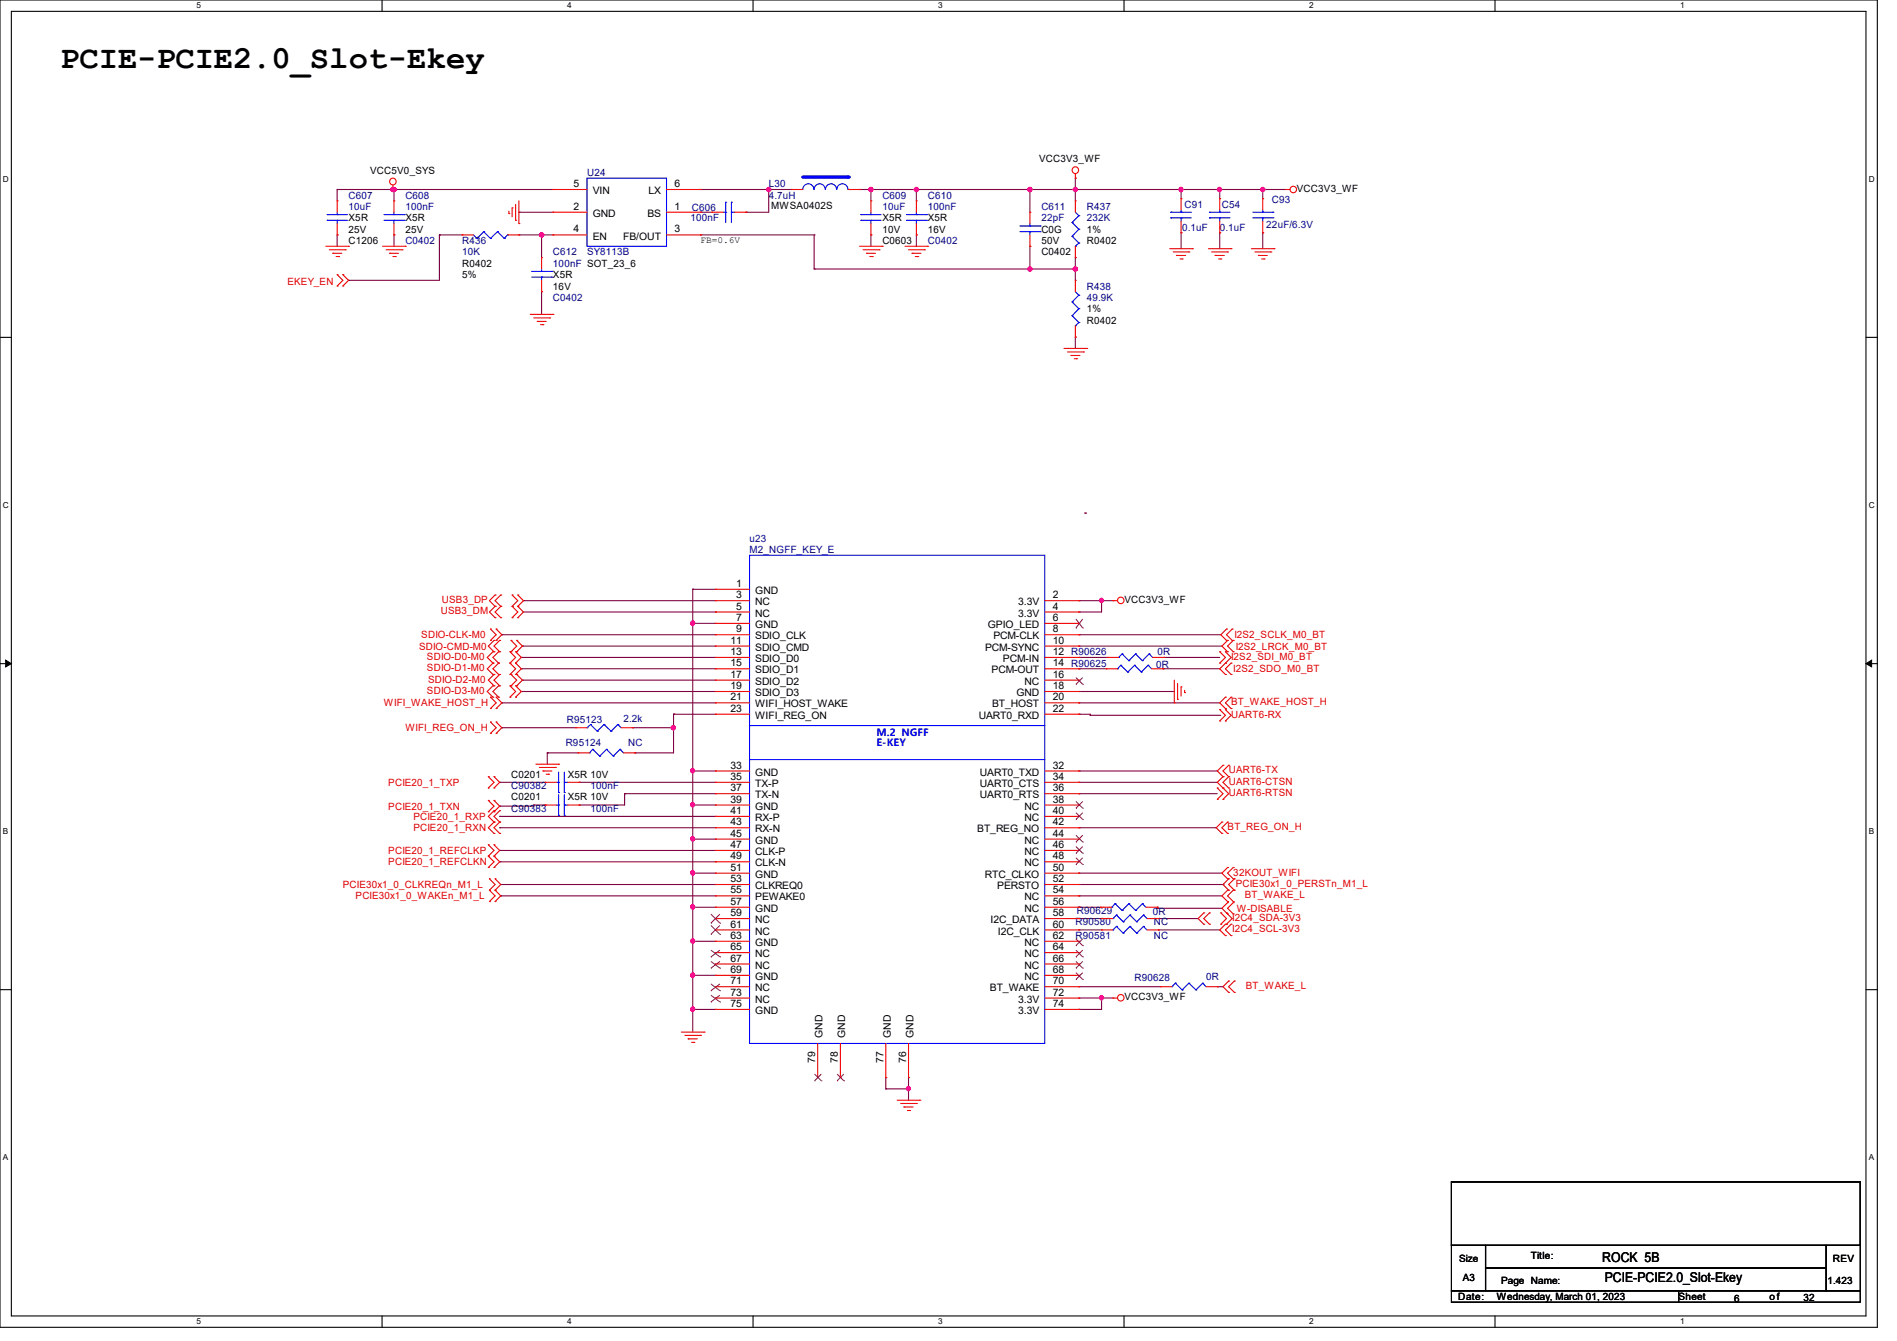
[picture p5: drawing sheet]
<svg xmlns="http://www.w3.org/2000/svg" width="297mm" height="210mm" viewBox="0 0 297 210" stroke-linecap="round" stroke-linejoin="round" font-family="sans-serif">
<path d="M0 0h293.9v207.9h-293.9zM1.8 1.8h290.3v204.3h-290.3z" fill="none" stroke="#000" stroke-width=".17"/>
<g fill="#fff">
<path d="M30.8 .2h.7v1.4h-.7z"/>
<path d="M30.8 206.2h.7v1.4h-.7z"/>
</g>
<path d="M59.8 0v1.8M59.8 206.1v1.8" fill="none" stroke="#000" stroke-width=".17"/>
<g fill="#fff">
<path d="M88.8 .2h.7v1.4h-.7z"/>
<path d="M88.8 206.2h.7v1.4h-.7z"/>
</g>
<path d="M117.9 0v1.8M117.9 206.1v1.8" fill="none" stroke="#000" stroke-width=".17"/>
<g fill="#fff">
<path d="M146.9 .2h.7v1.4h-.7z"/>
<path d="M146.9 206.2h.7v1.4h-.7z"/>
</g>
<path d="M176 0v1.8M176 206.1v1.8" fill="none" stroke="#000" stroke-width=".17"/>
<g fill="#fff">
<path d="M205 .2h.7v1.4h-.7z"/>
<path d="M205 206.2h.7v1.4h-.7z"/>
</g>
<path d="M234.1 0v1.8M234.1 206.1v1.8" fill="none" stroke="#000" stroke-width=".17"/>
<g fill="#fff">
<path d="M263.1 .2h.6v1.4h-.6z"/>
<path d="M263.1 206.2h.6v1.4h-.6z"/>
<path d="M.5 27.3h.9v1.4h-.9z"/>
<path d="M292.6 27.3h.9v1.4h-.9z"/>
<path d="M.5 78.4h.9v1.4h-.9z"/>
<path d="M292.6 78.4h.9v1.4h-.9z"/>
</g>
<path d="M0 52.8h1.8M292.1 52.8h1.8" fill="none" stroke="#000" stroke-width=".17"/>
<g fill="#fff">
<path d="M.5 129.5h.8v1.4h-.8z"/>
<path d="M292.6 129.5h.8v1.4h-.8z"/>
</g>
<path d="M0 103.9h1.8M292.1 103.9h1.8" fill="none" stroke="#000" stroke-width=".17"/>
<path d="M.9 103.4l.9 .5-.9 .5zM292.1 103.9l.9-.5v1z" fill="#000" stroke="#000" stroke-width=".16"/>
<g fill="#fff">
<path d="M.5 180.5h.8v1.4h-.8z"/>
<path d="M292.6 180.5h.8v1.4h-.8z"/>
</g>
<path d="M0 155h1.8M292.1 155h1.8M227.2 185.1h64.1v9.9h-64.1zM227.2 195h5.4v7.1h-5.4zM232.6 195h53.3v3.6h-53.3zM232.6 198.6h53.3v3.5h-53.3zM285.9 195h5.4v7.1h-5.4zM227.2 202.1h35.6v1.8h-35.6zM262.8 202.1h28.5v1.8h-28.5z" fill="none" stroke="#000" stroke-width=".17"/>
<path d="M169.8 80.3h.2M170 80.3h.1" fill="none" stroke="#800000" stroke-width=".17"/>
<g fill="none" stroke="#800040" stroke-width=".17">
<path d="M52.8 36.8h.1M52.8 29.7h.1M52.8 29.7h33.8M52.8 29.7v1.8M52.8 36.8v1.8M61.5 29.7h.1M61.7 36.8h.1M61.7 29.7h.1M61.7 29.7v1.8M61.7 36.8v1.8M68.8 36.8h.1M68.8 36.8h3.5"/>
<path d="M68.8 36.8v7.1h-14.2M81.2 33.2h.1M81.2 36.8h.1M81.2 36.8h5.4M81.2 33.2h5.4M84.8 36.8h.1M84.8 36.8v3.5M109.7 33.2h.1M109.7 29.7h.1M109.7 36.8h.1M109.7 29.7h14.2M109.7 36.8h17.8"/>
<path d="M109.7 33.2h1.8M116.8 33.2h.1M120.4 29.7h.1M120.4 29.7v3.5h-3.6M127.5 36.8h.1M127.5 36.8v5.3M134.6 29.7h.1M134.6 29.7h66.7M136.4 36.8h.1M136.4 29.7h.1M136.4 29.7v1.8M136.4 36.8v1.8"/>
<path d="M143.5 36.8h.1M143.5 29.7h.1M143.5 29.7v1.8M143.5 36.8v1.8M161.2 29.7h.1M161.2 38.6h.1M161.2 29.7v3.5M161.2 38.6v3.5M168.4 29.7h.1M168.4 27.9h.1M168.4 27.9v3.6M184.9 36.4h.1"/>
<path d="M184.9 29.7h.1M184.9 29.7v1.4M184.9 36.4v2.5M191 29.7h.1M191 36.4h.1M191 29.7v1.4M191 36.4v2.5M197.7 29.7h.1M197.7 36.4h.1M197.7 29.7v1.4M197.7 36.4v2.5M54.6 43.9h.1"/>
<path d="M84.8 45.7h.1M84.8 45.7v3.5M127.5 42.1h.1M127.5 42.1h40.9M161.2 42.1h.1M168.4 42.1h.1M168.4 52.8h.1M168.4 40.3h.1M168.4 40.3v3.6M168.4 52.8v1.8M78.6 99.4h.1M78.6 99.4h33.4"/>
<path d="M82 94.1h.1M82 94.1h30M82 95.8h30M108.5 92.3h.1M108.5 97.6h.1M108.5 92.3v69.3M108.5 92.3h3.5M108.5 97.6h3.5M112 95.8h.1M168.9 94.1h.1M168.9 95.8h.1M168.9 99.4h.1"/>
<path d="M168.9 94.1h5.3M168.9 99.4h22.2M172.5 94.1h.1M172.5 94.1v1.7h-3.6M78.6 110.1h.1M78.6 114h.1M78.6 110.1h33.4M78.6 114h11.5M81.6 108.3h.1M81.6 104.7h.1M81.6 103h.1M81.6 108.3h30.4"/>
<path d="M81.6 103h30.4M81.6 104.7h30.4M81.8 106.5h.1M81.8 101.2h.1M81.8 101.2h30.2M81.8 106.5h30.2M85.7 117.9h.1M85.7 117.9h4.8M85.7 117.9v1.8M99 114h.1M99 114h6.5M99.4 117.9h.1"/>
<path d="M105.5 111.8h.1M105.5 114h.1M105.5 111.8h6.5M105.5 111.8v6.1h-6.1M168.9 108.3h.1M168.9 111.8h.1M168.9 110.1h.1M168.9 101.2h.1M168.9 103h.1M168.9 104.7h.1M168.9 108.3h15M168.9 110.1h22.1"/>
<path d="M168.9 111.8h1.8v.2M168.9 101.2h22.4M168.9 103h4.5M168.9 104.7h4.3M170.7 112h.1M170.7 112h20.3M182.1 104.7h.1M182.1 104.7h8.9M182.2 103h.1M182.2 103h8.8M191 112h.1M78.2 135h.1"/>
<path d="M78.2 133.2h.1M78.2 129.6h.1M78.2 127.8h.1M78.2 126.2h.1M78.2 122.5h.1M78.2 129.6h33.8M78.2 122.5h7.1M78.2 135h33.8M78.2 133.2h33.8M78.2 127.8h33.8M78.4 138.5h.1M78.4 138.5h33.6"/>
<path d="M83.6 126.1h.1M83.6 126.1h1.7M83.6 126.1v.1h-5.4M85.3 126.1h.1M90.7 122.5h.1M90.7 126.1h.1M90.7 122.5h21.3M97.8 124.3h.1M97.8 124.3v1.8h-7.1M97.8 124.3h14.2M108.5 120.7h.1M108.5 126.1h.1"/>
<path d="M108.5 131.4h.1M108.5 136.7h.1M108.5 120.7h3.5M108.5 126.1h3.5M108.5 131.4h3.5M108.5 136.7h3.5M168.9 129.6h.1M168.9 136.7h.1M168.9 124.3h.1M168.9 122.5h.1M168.9 120.7h.1M168.9 129.6h21.5"/>
<path d="M168.9 120.7h21.7M168.9 136.7h22.4M168.9 124.3h21.7M168.9 122.5h21.7M168.9 138.5h22.6M191.5 138.5h.1M78.4 140.3h.1M78.4 140.3h33.6M108.5 142.1h.1M108.5 147.4h.1M108.5 152.7h.1M108.5 158.1h.1"/>
<path d="M108.5 142.1h3.5M108.5 147.4h3.5M108.5 152.7h3.5M108.5 158.1h3.5M168.9 143.8h.1M168.9 145.6h.1M168.9 156.3h.1M168.9 158.1h.1M168.9 140.3h.1M168.9 154.5h.1M168.9 142.1h.1M168.9 143.8h3.6"/>
<path d="M168.9 145.6h3.6M168.9 142.1h3.4M168.9 156.3h5.3M168.9 140.3h22.4M168.9 154.5h12.8M172.5 156.3h.1M172.5 156.3v1.8h-3.6M181.2 142.2h.1M181.2 142.1h.1M181.2 142.2h10.1M181.2 142.1v.1M181.4 143.8h.1"/>
<path d="M181.4 145.6h.1M181.4 143.8h6.2M181.4 145.6h9.6M190.6 154.5h.1M190.6 154.5h.9M138.7 168.7h.1M138.7 170.5h.1M138.7 168.7v1.8M138.7 170.5h3.5M142.2 168.7h.1M142.2 170.5h.1M142.2 168.7v3.6"/>
</g>
<g fill="#f0f" stroke="#f0f" stroke-width=".17">
<circle cx="108.4" cy="126" r=".33"/>
<circle cx="108.4" cy="131.4" r=".33"/>
<circle cx="108.4" cy="136.7" r=".33"/>
<circle cx="108.4" cy="142" r=".33"/>
<circle cx="108.4" cy="147.4" r=".33"/>
<circle cx="108.4" cy="158" r=".33"/>
<circle cx="108.4" cy="152.7" r=".33"/>
<circle cx="108.4" cy="120.7" r=".33"/>
<circle cx="108.4" cy="97.6" r=".33"/>
<circle cx="142.2" cy="170.5" r=".33"/>
<circle cx="172.4" cy="156.3" r=".33"/>
<circle cx="172.4" cy="94" r=".33"/>
<circle cx="197.7" cy="29.7" r=".34"/>
<circle cx="190.9" cy="29.7" r=".34"/>
<circle cx="184.9" cy="29.7" r=".33"/>
<circle cx="105.4" cy="114" r=".34"/>
<circle cx="136.4" cy="29.7" r=".34"/>
<circle cx="120.4" cy="29.7" r=".34"/>
<circle cx="61.5" cy="29.7" r=".34"/>
<circle cx="61.7" cy="29.7" r=".34"/>
<circle cx="161.2" cy="42.1" r=".34"/>
<circle cx="84.8" cy="36.8" r=".34"/>
<circle cx="161.2" cy="29.7" r=".34"/>
<circle cx="143.5" cy="29.7" r=".34"/>
<circle cx="168.4" cy="29.7" r=".34"/>
<circle cx="168.4" cy="42.1" r=".34"/>
</g>
<g fill="none" stroke="#f00" stroke-width=".17">
<path d="M51 38.6h3.6M51.6 39.1h2.5M52.1 39.7h.1M52.1 39.7h1.4M54.1 39.1h.1M54.6 38.6h.1M59.9 38.6h3.6M60.5 39.1h2.4M61 39.7h.1M61 39.7h1.4M61.5 29.7h.1M61.5 29v.7"/>
<path d="M62.9 39.1h.1M63.5 38.6h.1M72.3 36.8h.1M72.3 36.8h1.8M79.5 36.8h1.7M79.7 33.4h.1M79.7 33.1v.3M80.2 32.6h.1M80.2 32.6v1.4M80.7 34.5h.1M80.7 32v2.5M81.2 35h.1"/>
<path d="M81.2 36.8h.1M81.2 31.5v3.5M111.5 33.2h.1M111.5 33.2h1.7M115 33.2h1.8M116.8 33.2h.1M134.6 38.6h3.5M135.1 39.1h2.5M135.7 39.7h.1M135.7 39.7h1.4M136.4 31.5h.1M136.4 36.8h.1"/>
<path d="M136.4 31.5v1.7M136.4 35v1.8M137.6 39.1h.1M138.1 38.6h.1M141.7 38.6h3.5M142.2 39.1h2.5M142.8 39.7h.1M142.8 39.7h1.4M144.7 39.1h.1M145.2 38.6h.1M161.2 33.2h.1M161.2 38.6h.1"/>
<path d="M161.2 33.2v1.8M161.2 36.8v1.8M168.4 27.9h.1M168.4 31.5h.1M168.4 27.2v.7M168.4 31.5v1.7M168.4 38.6v1.7M183.1 38.9h3.6M183.7 39.5h2.4M184.9 31.1h.1M184.9 36.4h.1M184.9 31.1v1.8"/>
<path d="M184.9 34.7v1.7M186.1 39.5h.1M186.7 38.9h.1M189.2 38.9h3.5M189.7 39.5h2.5M191 31.1h.1M191 36.4h.1M191 31.1v1.8M191 34.7v1.7M192.2 39.5h.1M192.7 38.9h.1M195.9 38.9h3.6"/>
<path d="M196.5 39.5h2.5M199 39.5h.1M199.5 38.9h.1M201.3 29.7h.1M201.3 29.7h.7M52.6 40.2h.4M53 40.2h.1M61.5 40.2h.4M61.9 40.2h.1M83 49.2h3.6M83.6 49.8h2.5M84.1 50.3h.1"/>
<path d="M84.1 50.3h1.4M84.6 50.8h.4M85 50.8h.1M86.1 49.8h.1M86.6 49.2h.1M136.2 40.2h.4M136.6 40.2h.1M143.3 40.2h.4M143.7 40.2h.1M166.6 54.6h3.5M167.1 55.1h2.5M167.7 55.7h.1"/>
<path d="M167.7 55.7h1.4M168.2 56.2h.4M168.4 40.3h.1M168.6 56.2h.1M169.6 55.1h.1M170.1 54.6h.1M184.2 40h.1M184.2 40h1.4M184.7 40.6h.4M185.1 40.6h.1M190.2 40h.1M190.2 40h1.5"/>
<path d="M190.8 40.6h.3M191.1 40.6h.1M197 40h.1M197 40h1.4M197.5 40.6h.4M197.9 40.6h.1M174.2 94.1h.1M174.2 94.1h.8M83.9 119.7h3.6M87.5 119.7h.1M90.1 114h.1M90.1 114h1.8"/>
<path d="M97.2 114h1.8M99 114h.1M173.2 104.7h.1M173.2 104.7h1.8M180.3 104.7h1.8M182.1 104.7h.1M183.9 110.1h.1M183.9 106.5v3.6M184.4 109.5h.1M184.4 107v2.5M184.9 107.6h.1M184.9 107.6v1.4"/>
<path d="M185.5 108.5h.1M185.5 108.1v.4M84.5 120.2h2.5M85 120.7h.1M85 120.7h1.4M85.3 126.1h.1M85.3 122.5h.1M85.3 126.1h1.8M85.3 122.5h1.8M85.5 121.2h.4M85.9 121.2h.1M87 120.2h.1"/>
<path d="M88.9 126.1h1.8M88.9 122.5h1.8M90.7 126.1h.1M90.7 122.5h.1M172.3 142.1h.1M172.3 142.1h1.8M172.5 145.6h.1M172.5 145.6h1.7M174.2 156.3h.1M174.2 156.3h.8M179.4 142.1h1.8M179.6 145.6h1.8"/>
<path d="M181.2 142.1h.1M181.4 145.6h.1M181.7 154.5h.1M181.7 154.5h1.8M188.8 154.5h1.8M190.6 154.5h.1M106.7 161.6h3.5M107.2 162.1h2.5M107.7 162.7h.1M107.7 162.7h1.5M108.3 163.2h.3M108.6 163.2h.1"/>
<path d="M109.7 162.1h.1M110.2 161.6h.1M140.5 172.3h3.5M141 172.8h2.5M141.5 173.4h.1M141.5 173.4h1.5M142.1 173.9h.3M142.4 173.9h.1M143.5 172.8h.1M144 172.3h.1"/>
<circle cx="61.5" cy="28.4" r=".52"/>
<circle cx="168.3" cy="26.6" r=".52"/>
<circle cx="202.5" cy="29.7" r=".51"/>
<circle cx="175.5" cy="94" r=".51"/>
<circle cx="175.5" cy="156.3" r=".51"/>
</g>
<g fill="none" stroke="#d50000" stroke-width=".17">
<path d="M52.8 44.8h.1M52.8 43h.1M52.8 43l.9 .9-.9 .9M53.7 43h.1M53.7 44.8h.1M53.7 43l.9 .9-.9 .9M76.8 98.5h.1M76.8 98.5l.9 .9-.9 .9M77.5 93.2h.1M77.5 95h.1M77.5 96.7h.1M77.5 93.2l-.9 .9 .9 .9"/>
<path d="M77.5 95l-.9 .8 .9 .9M77.7 98.5h.1M77.7 98.5l.9 .9-.9 .9M78.4 93.2h.1M78.4 95h.1M78.4 96.7h.1M78.4 93.2l-.9 .9 .9 .9M78.4 95l-.9 .8 .9 .9M80.2 93.2h.1M80.2 95h.1M80.2 96.7h.1M80.2 93.2l.9 .9-.9 .9"/>
<path d="M80.2 95l.9 .8-.9 .9M81.1 95h.1M81.1 93.2h.1M81.1 96.7h.1M81.1 93.2l.9 .9-.9 .9M81.1 95l.9 .8-.9 .9M192 98.5h.1M192 98.5l-.9 .9 .9 .9M192.9 98.5h.1M192.9 98.5l-.9 .9 .9 .9M76.8 113.1h.1M76.8 114.9h.1"/>
<path d="M76.8 109.2h.1M76.8 111h.1M76.8 100.3h.1M76.8 113.1l.9 .9-.9 .9M76.8 109.2l.9 .9-.9 .9M77.2 102.1h.1M77.2 103.8h.1M77.2 105.6h.1M77.2 107.4h.1M77.2 109.2h.1M77.2 107.4l-.9 .9 .9 .9M77.2 102.1l-.9 .9 .9 .8"/>
<path d="M77.2 103.8l-.9 .9 .9 .9M77.3 100.3h.1M77.3 102.1h.1M77.3 105.6h.1M77.3 107.4h.1M77.3 105.6l-.8 .9 .8 .9M77.3 100.3l-.8 .9 .8 .9M77.7 114.9h.1M77.7 113.1h.1M77.7 111h.1M77.7 109.2h.1M77.7 100.3h.1"/>
<path d="M77.7 113.1l.9 .9-.9 .9M77.7 109.2l.9 .9-.9 .9M78.1 102.1h.1M78.1 103.8h.1M78.1 105.6h.1M78.1 107.4h.1M78.1 109.2h.1M78.1 102.1l-.9 .9 .9 .8M78.1 107.4l-.9 .9 .9 .9M78.1 103.8l-.9 .9 .9 .9M78.2 100.3h.1M78.2 102.1h.1"/>
<path d="M78.2 105.6h.1M78.2 107.4h.1M78.2 100.3l-.9 .9 .9 .9M78.2 105.6l-.9 .9 .9 .9M79.8 102.1h.1M79.8 103.8h.1M79.8 105.6h.1M79.8 107.4h.1M79.8 109.2h.1M79.8 102.1l.9 .9-.9 .8M79.8 103.8l.9 .9-.9 .9M79.8 107.4l.9 .9-.9 .9"/>
<path d="M80 100.3h.1M80 102.1h.1M80 105.6h.1M80 107.4h.1M80 100.3l.9 .9-.9 .9M80 105.6l.9 .9-.9 .9M80.7 103.8h.1M80.7 102.1h.1M80.7 105.6h.1M80.7 109.2h.1M80.7 107.4h.1M80.7 102.1l.9 .9-.9 .8"/>
<path d="M80.7 103.8l.9 .9-.9 .9M80.7 107.4l.9 .9-.9 .9M80.9 102.1h.1M80.9 100.3h.1M80.9 107.4h.1M80.9 105.6h.1M80.9 100.3l.9 .9-.9 .9M80.9 105.6l.9 .9-.9 .9M191 103.8h.1M191 102.1h.1M191 112.9h.1M191 111.1h.1"/>
<path d="M191 102.1l.9 .9-.9 .8M191 111.1l.9 .9-.9 .9M191.5 119.8h.1M191.5 119.8l-.9 .9 .9 .9M191.9 109.2h.1M191.9 111h.1M191.9 103.8h.1M191.9 102.1h.1M191.9 105.6h.1M191.9 112.9h.1M191.9 111.1h.1M191.9 109.2l-.9 .9 .9 .9"/>
<path d="M191.9 102.1l.8 .9-1.7 1.7 .9 .9M191.9 111.1l.8 .9-.8 .9M192 100.3h.1M192.2 100.3h.1M192.2 102.1h.1M192.2 100.3l-.9 .9 .9 .9M192.4 119.8h.1M192.4 119.8l-.9 .9 .9 .9M192.7 111h.1M192.7 109.2h.1M192.7 105.6h.1M192.7 103.8h.1"/>
<path d="M192.7 109.2l-.8 .9 .8 .9M192.7 103.8l-.8 .9 .8 .9M192.9 100.3h.1M193.1 102.1h.1M193.1 100.3h.1M193.1 100.3l-.9 .9 .9 .9M76.5 132.3h.1M76.5 134.1h.1M76.5 135.8h.1M76.5 121.6h.1M76.5 123.4h.1M76.5 125.3h.1"/>
<path d="M76.5 127.1h.1M76.5 132.3l.8 .9-.8 .9M76.5 134.1l.8 .9-.8 .8M76.5 121.6l.8 .9-.8 .9M76.5 125.3l.8 .9-.8 .9M76.6 139.4h.1M76.6 137.6h.1M76.6 137.6l.9 .9-.9 .9M76.6 139.4l.9 .9-.9 .9M77.3 134.1h.1M77.3 132.3h.1M77.3 135.8h.1"/>
<path d="M77.3 123.4h.1M77.3 121.6h.1M77.3 127.1h.1M77.3 125.3h.1M77.3 128.7h.1M77.3 127h.1M77.3 130.5h.1M77.3 132.3l.9 .9-.9 .9M77.3 134.1l.9 .9-.9 .8M77.3 121.6l.9 .9-.9 .9M77.3 125.3l.9 .9-.9 .9M77.3 127l-.8 .8 .8 .9"/>
<path d="M77.3 128.7l-.8 .9 .8 .9M77.5 137.6h.1M77.5 139.4h.1M77.5 137.6l.9 .9-.9 .9M77.5 139.4l.9 .9-.9 .9M78.2 128.7h.1M78.2 127h.1M78.2 130.5h.1M78.2 127l-.9 .8 .9 .9M78.2 128.7l-.9 .9 .9 .9M190.6 125.2h.1M190.6 123.4h.1"/>
<path d="M190.6 123.4l.9 .9-.9 .9M191.3 128.7h.1M191.3 130.5h.1M191.3 128.7l-.9 .9 .9 .9M191.5 121.6h.1M191.5 123.4h.1M191.5 125.2h.1M191.5 121.6l-.9 .9 1.8 1.8-.9 .9M192.2 135.8h.1M192.2 137.6h.1M192.2 130.5h.1M192.2 128.7h.1"/>
<path d="M192.2 139.4h.1M192.2 135.8l-.9 .9 .9 .9M192.2 128.7l-.9 .9 .9 .9M192.2 139.4l-.9 .9 .9 .9M192.4 123.4h.1M192.4 121.6h.1M192.4 139.4h.1M192.4 137.6h.1M192.4 121.6l-.9 .9 .9 .9M192.4 137.6l-.9 .9 .9 .9M193.1 137.6h.1M193.1 135.8h.1"/>
<path d="M193.1 139.4h.1M193.1 135.8l-.9 .9 .9 .9M193.1 139.4l-.9 .9 .9 .9M193.3 137.6h.1M193.3 139.4h.1M193.3 137.6l-.9 .9 .9 .9M76.6 141.2h.1M77.5 141.2h.1M188.5 143h.1M188.5 144.7h.1M188.5 143l-.9 .8 .9 .9M189.4 144.7h.1"/>
<path d="M189.4 143h.1M189.4 143l-.9 .8 .9 .9M191.1 144.7h.1M191.1 143h.1M191.1 143l.9 .8-.9 .9M191.9 146.5h.1M191.9 144.7h.1M191.9 144.7l-.9 .9 .9 .9M192 144.7h.1M192 143h.1M192.2 141.2h.1M192.2 143.1h.1"/>
<path d="M192.2 141.4h.1M192.2 141.4l-.9 .8 1.6 1.6-.9 .9M192.4 155.4h.1M192.4 153.6h.1M192.4 153.6l-.9 .9 .9 .9M192.7 144.7h.1M192.7 146.5h.1M192.7 144.7l-.8 .9 .8 .9M193.1 141.2h.1M193.1 141.4h.1M193.1 143.1h.1M193.1 141.4l-.9 .8 .9 .9"/>
<path d="M193.3 153.6h.1M193.3 155.4h.1M193.3 153.6l-.9 .9 .9 .9"/>
</g>
<g fill="none" stroke="#00f" stroke-width=".17">
<path d="M74.1 36.8l.6 .5M74.7 37.3h.1M75.7 36.3h.1M75.7 36.3l-1 1M75.7 36.3l1.1 1M76.8 37.3h.1M77.9 36.3h.1M77.9 36.3l-1.1 1M77.9 36.3l1.1 1M79 37.3h.1M79.5 36.8h.1M79.5 36.8l-.5 .5"/>
<path d="M113.2 33.2h.4M113.6 33.2h.1M113.6 31.7h.1M113.6 31.7v3.1M114.5 31.7h.1M114.5 33.2h.1M114.5 33.2h.5M114.5 31.7v3.1M125.7 29.7a.87 .87 0 0 1 .9-.9 .87 .87 0 0 1 .8 .9M127.5 29.7a.87 .87 0 0 1 .8-.9 .87 .87 0 0 1 .9 .9M129.2 29.7a.87 .87 0 0 1 .9-.9 .87 .87 0 0 1 .9 .9M131 29.7a.87 .87 0 0 1 .9-.9 .87 .87 0 0 1 .9 .9"/>
<path d="M134.8 34.5h.1M134.8 33.6h.1M134.8 34.5h3.2M134.8 33.6h3.2M136.4 33.6h.1M136.4 34.5h.1M136.4 33.2v.4M136.4 34.5v.5M159.7 36.3h3.2M159.7 35.4h3.2M161.2 35.4h.1M161.2 36.3h.1"/>
<path d="M161.2 35v.4M161.2 36.3v.5M162.9 36.3h.1M162.9 35.4h.1M167.9 34.8h.1M167.9 37h.1M167.9 34.8l1 1.1M167.9 37l1 1.1M168.4 38.6h.1M168.4 33.2l.5 .6M168.9 33.8h.1M168.9 35.9h.1"/>
<path d="M168.9 38.1h.1M168.9 33.8l-1 1M168.9 35.9l-1 1.1M168.9 38.1l-.5 .5M183.3 34.1h.1M183.3 33.2h.1M183.3 34.1h3.2M183.3 33.2h3.2M184.9 33.2h.1M184.9 34.1h.1M184.9 32.9v.3M184.9 34.1v.6"/>
<path d="M189.4 34.1h.1M189.4 33.2h.1M189.4 34.1h3.2M189.4 33.2h3.2M191 33.2h.1M191 34.1h.1M191 32.9v.3M191 34.1v.6M91.9 114h.1M92.5 113.5h.1M92.5 113.5l1 1M92.5 113.5l-.6 .5"/>
<path d="M93.5 114.5h.1M94.6 113.5h.1M94.6 113.5l1.1 1M94.6 113.5l-1.1 1M95.7 114.5h.1M96.7 113.5h.1M96.7 113.5l.5 .5M96.7 113.5l-1 1M175 104.7h.1M175.5 104.2h.1M175.5 104.2l1.1 1M175.5 104.2l-.5 .5"/>
<path d="M176.6 105.2h.1M177.6 104.2h.1M177.6 104.2l1.1 1M177.6 104.2l-1 1M178.7 105.2h.1M179.7 104.2h.1M179.7 104.2l.6 .5M179.7 104.2l-1 1M87.1 126.1h.4M87.1 122.5h.4M87.5 126.1h.1M87.5 127.7h.1"/>
<path d="M87.5 122.5h.1M87.5 124.1h.1M87.5 120.9v3.2M87.5 124.5v3.2M88.3 127.7h.1M88.3 126.1h.1M88.3 124.1h.1M88.3 122.5h.1M88.3 126.1h.6M88.3 120.9v3.2M88.3 124.5v3.2M88.3 122.5h.6"/>
<path d="M174.1 142.1h.1M174.2 145.6h.1M174.6 141.5h.1M174.6 141.5l1.1 1.1M174.6 141.5l-.5 .6M174.8 145.1h.1M174.8 145.1l1.1 1M174.8 145.1l-.6 .5M175.7 142.6h.1M175.9 146.1h.1M176.7 141.5h.1M176.7 141.5l1.1 1.1"/>
<path d="M176.7 141.5l-1 1.1M176.9 145.1h.1M176.9 145.1l1.1 1M176.9 145.1l-1 1M177.8 142.6h.1M178 146.1h.1M178.9 141.5h.1M178.9 141.5l.5 .6M178.9 141.5l-1.1 1.1M179 145.1h.1M179 145.1l.6 .5M179 145.1l-1 1"/>
<path d="M183.5 154.5h.1M184 154h.1M184 154l1.1 1M184 154l-.5 .5M185.1 155h.1M186.1 154h.1M186.1 154l1.1 1M186.1 154l-1 1M187.2 155h.1M188.3 154h.1M188.3 154l.5 .5M188.3 154l-1.1 1"/>
</g>
<path d="M125.7 27.7h7.1" fill="none" stroke="#00f" stroke-width=".51"/>
<circle cx="132.8" cy="27.7" r=".25" fill="#00f"/>
<g fill="none" stroke="#f00" stroke-width=".17">
<path d="M52.8 31.5h.1M52.8 36.8h.1M52.8 31.5v1.7M52.8 35v1.8M61.7 31.5h.1M61.7 36.8h.1M61.7 31.5v1.7M61.7 35v1.8M86.6 36.8h.1M86.6 33.2h.1M86.6 29.7h.1M86.6 29.7h5.3"/>
<path d="M86.6 36.8h5.3M86.6 33.2h5.3M104.4 29.7h5.3M104.4 36.8h5.3M104.4 33.2h5.3M109.7 29.7h.1M109.7 36.8h.1M109.7 33.2h.1M123.9 29.7h.1M123.9 29.7h1.8M132.8 29.7h1.8M134.6 29.7h.1"/>
<path d="M143.5 31.5h.1M143.5 36.8h.1M143.5 31.5v1.7M143.5 35v1.8M197.7 31.1h.1M197.7 36.4h.1M197.7 31.1v1.8M197.7 34.7v1.7M84.8 40.3h.1M84.8 45.7h.1M84.8 40.3v1.8M84.8 43.9v1.8"/>
<path d="M168.4 43.9h.1M168.4 52.8h.1M168.4 43.9v1.8M168.4 51v1.8M112 92.3h.1M112 94.1h.1M112 95.8h.1M112 97.6h.1M112 99.4h.1M112 92.3h5.3M112 94.1h5.3M112 95.8h5.3"/>
<path d="M112 97.6h5.3M112 99.4h5.3M163.6 94.1h5.3M163.6 95.8h5.3M163.6 97.6h5.3M163.6 99.4h5.3M168.9 94.1h.1M168.9 95.8h.1M168.9 97.6h.1M168.9 99.4h.1M90.5 117.9h.1M90.5 117.9h1.8"/>
<path d="M97.6 117.9h1.8M99.4 117.9h.1M112 101.2h.1M112 103h.1M112 104.7h.1M112 106.5h.1M112 108.3h.1M112 110.1h.1M112 111.8h.1M112 103h5.3M112 101.2h5.3M112 104.7h5.3"/>
<path d="M112 106.5h5.3M112 108.3h5.3M112 110.1h5.3M112 111.8h5.3M163.6 103h5.3M163.6 101.2h5.3M163.6 104.7h5.3M163.6 106.5h5.3M163.6 108.3h5.3M163.6 110.1h5.3M163.6 111.8h5.3M168.9 101.2h.1"/>
<path d="M168.9 103h.1M168.9 104.7h.1M168.9 106.5h.1M168.9 108.3h.1M168.9 110.1h.1M168.9 111.8h.1M173.4 103h.1M173.4 103h1.7M180.5 103h1.7M182.2 103h.1M112 126.1h.1M112 124.3h.1"/>
<path d="M112 127.8h.1M112 122.5h.1M112 120.7h.1M112 129.6h.1M112 131.4h.1M112 133.2h.1M112 135h.1M112 136.7h.1M112 138.5h.1M112 120.7h5.3M112 122.5h5.3M112 124.3h5.3"/>
<path d="M112 126.1h5.3M112 127.8h5.3M112 129.6h5.3M112 131.4h5.3M112 133.2h5.3M112 135h5.3M112 136.7h5.3M112 138.5h5.3M163.6 120.7h5.3M163.6 122.5h5.3M163.6 124.3h5.3M163.6 126.1h5.3"/>
<path d="M163.6 127.8h5.3M163.6 129.6h5.3M163.6 131.4h5.3M163.6 133.2h5.3M163.6 135h5.3M163.6 136.7h5.3M163.6 138.5h5.3M168.9 120.7h.1M168.9 122.5h.1M168.9 124.3h.1M168.9 126.1h.1M168.9 127.8h.1"/>
<path d="M168.9 129.6h.1M168.9 131.4h.1M168.9 133.2h.1M168.9 135h.1M168.9 136.7h.1M168.9 138.5h.1M112 140.3h.1M112 142.1h.1M112 151h.1M112 152.7h.1M112 154.5h.1M112 158.1h.1"/>
<path d="M112 156.3h.1M112 149.2h.1M112 147.4h.1M112 145.6h.1M112 143.8h.1M112 143.8h5.3M112 140.3h5.3M112 142.1h5.3M112 151h5.3M112 152.7h5.3M112 154.5h5.3M112 156.3h5.3"/>
<path d="M112 158.1h5.3M112 149.2h5.3M112 147.4h5.3M112 145.6h5.3M163.6 143.8h5.3M163.6 140.3h5.3M163.6 142.1h5.3M163.6 151h5.3M163.6 152.7h5.3M163.6 154.5h5.3M163.6 156.3h5.3M163.6 158.1h5.3"/>
<path d="M163.6 149.2h5.3M163.6 147.4h5.3M163.6 145.6h5.3M168.9 140.3h.1M168.9 142.1h.1M168.9 143.8h.1M168.9 152.7h.1M168.9 154.5h.1M168.9 156.3h.1M168.9 158.1h.1M168.9 151h.1M168.9 149.2h.1"/>
<path d="M168.9 147.4h.1M168.9 145.6h.1M172.5 143.8h.1M172.5 143.8h1.7M179.6 143.8h1.8M181.4 143.8h.1M128 168.7h.1M128 163.4v5.3M131.6 168.7h.1M131.6 163.4v5.3M138.7 168.7h.1M138.7 163.4v5.3"/>
<path d="M142.2 168.7h.1M142.2 163.4v5.3"/>
</g>
<g fill="none" stroke="#00f" stroke-width=".17">
<path d="M51.2 34.5h.1M51.2 33.6h.1M51.2 34.5h3.2M51.2 33.6h3.2M52.8 33.6h.1M52.8 34.5h.1M52.8 33.2v.4M52.8 34.5v.5M60.1 34.5h3.2M60.1 33.6h3.2M61.7 33.6h.1M61.7 34.5h.1"/>
<path d="M61.7 33.2v.4M61.7 34.5v.5M63.3 34.5h.1M63.3 33.6h.1M91.9 27.9h12.5v10.7h-12.5zM141.9 34.5h3.2M141.9 33.6h3.2M143.5 33.6h.1M143.5 34.5h.1M143.5 33.2v.4M143.5 34.5v.5M145.1 34.5h.1"/>
<path d="M145.1 33.6h.1M196.1 34.1h3.2M196.1 33.2h3.2M197.7 33.2h.1M197.7 34.1h.1M197.7 32.9v.3M197.7 34.1v.6M199.3 34.1h.1M199.3 33.2h.1M83.2 43.4h3.2M83.2 42.5h3.2M84.8 42.5h.1"/>
<path d="M84.8 43.4h.1M84.8 42.1v.4M84.8 43.4v.5M86.4 43.4h.1M86.4 42.5h.1M167.9 47.3h.1M167.9 49.4h.1M167.9 47.3l1 1M167.9 49.4l1 1.1M168.4 51h.1M168.4 45.7l.5 .5M168.9 46.2h.1"/>
<path d="M168.9 48.3h.1M168.9 50.5h.1M168.9 46.2l-1 1.1M168.9 48.3l-1 1.1M168.9 50.5l-.5 .5M117.3 87h46.3v76.4h-46.3zM92.3 117.9h.1M92.8 117.3h.1M92.8 117.3l1.1 1.1M92.8 117.3l-.5 .6M93.9 118.4h.1M95 117.3h.1"/>
<path d="M95 117.3l1 1.1M95 117.3l-1.1 1.1M96 118.4h.1M97.1 117.3h.1M97.1 117.3l.5 .6M97.1 117.3l-1.1 1.1M117.3 119h.1M117.3 113.6h.1M117.3 119h46.3M117.3 113.6h46.3M175.1 103h.1M175.7 102.4h.1"/>
<path d="M175.7 102.4l1 1.1M175.7 102.4l-.6 .6M176.7 103.5h.1M177.8 102.4h.1M177.8 102.4l1.1 1.1M177.8 102.4l-1.1 1.1M178.9 103.5h.1M179.9 102.4h.1M179.9 102.4l.6 .6M179.9 102.4l-1 1.1M174.2 143.8h.1M174.8 143.3h.1"/>
<path d="M174.8 143.3l1.1 1.1M174.8 143.3l-.6 .5M175.9 144.4h.1M176.9 143.3h.1M176.9 143.3l1.1 1.1M176.9 143.3l-1 1.1M178 144.4h.1M179 143.3h.1M179 143.3l.6 .5M179 143.3l-1 1.1"/>
</g>
<g fill="none" stroke="#804000" stroke-width=".16">
<path d="M168.5 98.3h.1M168.5 96.9l1 1.4M169.5 98.3h.1M169.5 96.9l-1 1.4M168.5 107.2h.1M168.5 106.1l1 1.1M169.5 107.2h.1M169.5 106.1l-1 1.1M168.5 126.6h.1M168.5 128.3h.1M168.5 131.9h.1M168.5 133.6h.1"/>
<path d="M168.5 135.4h.1M168.5 125.5l1 1.1M168.5 127.3l1 1M168.5 130.8l1 1.1M168.5 132.6l1 1M168.5 134.3l1 1.1M169.5 126.6h.1M169.5 128.3h.1M169.5 131.9h.1M169.5 133.6h.1M169.5 135.4h.1M169.5 125.5l-1 1.1"/>
<path d="M169.5 127.3l-1 1M169.5 130.8l-1 1.1M169.5 132.6l-1 1M169.5 134.3l-1 1.1M111.3 151.6h.1M111.3 155.1h.1M111.3 156.9h.1M111.3 149.9h.1M111.3 146.3h.1M111.3 144.6h.1M111.3 150.6l1.4 1M111.3 154.1l1.4 1"/>
<path d="M111.3 155.8l1.4 1.1M111.3 148.8l1.4 1.1M111.3 144.9l1.4 1.4M111.3 143.1l1.4 1.5M112.7 151.6h.1M112.7 155.1h.1M112.7 156.9h.1M112.7 149.9h.1M112.7 146.3h.1M112.7 144.6h.1M112.7 150.6l-1.4 1M112.7 154.1l-1.4 1"/>
<path d="M112.7 155.8l-1.4 1.1M112.7 148.8l-1.4 1.1M112.7 144.9l-1.4 1.4M112.7 143.1l-1.4 1.5M168.5 153.4h.1M168.5 151.6h.1M168.5 149.9h.1M168.5 148.1h.1M168.5 152.3l1 1.1M168.5 150.6l1 1M168.5 148.8l1 1.1M168.5 147l1 1.1"/>
<path d="M169.5 153.4h.1M169.5 151.6h.1M169.5 149.9h.1M169.5 148.1h.1M169.5 152.3l-1 1.1M169.5 150.6l-1 1M169.5 148.8l-1 1.1M169.5 147l-1 1.1M127.5 169.3h.1M127.5 168.2l1.1 1.1M128.6 169.3h.1M128.6 168.2l-1.1 1.1"/>
<path d="M131.1 169.3h.1M131.1 168.2l1 1.1M132.1 169.3h.1M132.1 168.2l-1 1.1"/>
</g>
<g fill="#f0f" stroke="#f0f" stroke-width=".17">
<circle cx="108.4" cy="126" r=".33"/>
<circle cx="108.4" cy="131.4" r=".33"/>
<circle cx="108.4" cy="136.7" r=".33"/>
<circle cx="108.4" cy="142" r=".33"/>
<circle cx="108.4" cy="147.4" r=".33"/>
<circle cx="108.4" cy="158" r=".33"/>
<circle cx="108.4" cy="152.7" r=".33"/>
<circle cx="108.4" cy="120.7" r=".33"/>
<circle cx="108.4" cy="97.6" r=".33"/>
<circle cx="142.2" cy="170.5" r=".33"/>
<circle cx="172.4" cy="156.3" r=".33"/>
<circle cx="172.4" cy="94" r=".33"/>
<circle cx="197.7" cy="29.7" r=".34"/>
<circle cx="190.9" cy="29.7" r=".34"/>
<circle cx="184.9" cy="29.7" r=".33"/>
<circle cx="105.4" cy="114" r=".34"/>
<circle cx="136.4" cy="29.7" r=".34"/>
<circle cx="120.4" cy="29.7" r=".34"/>
<circle cx="61.5" cy="29.7" r=".34"/>
<circle cx="61.7" cy="29.7" r=".34"/>
<circle cx="161.2" cy="42.1" r=".34"/>
<circle cx="84.8" cy="36.8" r=".34"/>
<circle cx="161.2" cy="29.7" r=".34"/>
<circle cx="143.5" cy="29.7" r=".34"/>
<circle cx="168.4" cy="29.7" r=".34"/>
<circle cx="168.4" cy="42.1" r=".34"/>
</g>
<text font-size="5" x="9.4" y="10.6">PCIE-PCIE2.0_Slot-Ekey</text>
<g font-size="2.1">
<text x="250.9" y="197.7">ROCK 5B</text>
<text x="251.2" y="200.7">PCIE-PCIE2.0_Slot-Ekey</text>
</g>
<g font-size="1.6">
<text x="58" y="27.2">VCC5V0_SYS</text>
<text x="89.8" y="29.3">5</text>
<text x="105.6" y="29.3">6</text>
<text x="162.7" y="25.4">VCC3V3_WF</text>
<text x="54.6" y="34.7">X5R</text>
<text x="63.5" y="34.7">X5R</text>
<text x="89.8" y="32.9">2</text>
<text x="92.8" y="34">GND</text>
<text x="92.8" y="30.4">VIN</text>
<text x="101.4" y="34">BS</text>
<text x="101.5" y="30.4">LX</text>
<text x="105.6" y="32.9">1</text>
<text x="120.7" y="32.7">MWSA0402S</text>
<text x="138.1" y="34.7">X5R</text>
<text x="145.3" y="34.7">X5R</text>
<text x="203" y="30.1">VCC3V3_WF</text>
<text x="54.6" y="38.2">C1206</text>
<text x="54.6" y="36.4">25V</text>
<text x="63.5" y="36.4">25V</text>
<text x="72.4" y="41.8">R0402</text>
<text x="89.8" y="36.4">4</text>
<text x="92.8" y="37.5">EN</text>
<text x="97.6" y="37.5">FB/OUT</text>
<text x="105.6" y="36.4">3</text>
<text x="138.1" y="38.2">C0603</text>
<text x="138.1" y="36.4">10V</text>
<text x="145.3" y="36.4">16V</text>
<text x="163" y="40">C0402</text>
<text x="163" y="36.4">C0G</text>
<text x="163" y="38.2">50V</text>
<text x="170.1" y="38.2">R0402</text>
<text x="170.1" y="36.4">1%</text>
<text x="72.4" y="43.6">5%</text>
<text x="86.6" y="43.6">X5R</text>
<text x="86.6" y="45.3">16V</text>
<text x="170.1" y="50.7">R0402</text>
<text x="170.1" y="48.9">1%</text>
<text x="115.2" y="91.9">1</text>
<text x="115.2" y="93.7">3</text>
<text x="115.2" y="95.5">5</text>
<text x="118.2" y="93">GND</text>
<text x="118.2" y="94.8">NC</text>
<text x="159.4" y="94.8">3.3V</text>
<text x="164.8" y="93.7">2</text>
<text x="164.8" y="95.5">4</text>
<text x="176" y="94.4">VCC3V3_WF</text>
<text x="114.4" y="100.8">11</text>
<text x="115.2" y="97.2">7</text>
<text x="115.2" y="99">9</text>
<text x="118.2" y="96.6">NC</text>
<text x="118.2" y="98.3">GND</text>
<text x="118.2" y="100.1">SDIO_CLK</text>
<text x="118.2" y="101.9">SDIO_CMD</text>
<text x="154.2" y="101.9">PCM-SYNC</text>
<text x="154.7" y="98.3">GPIO_LED</text>
<text x="155.5" y="100.1">PCM-CLK</text>
<text x="159.4" y="96.6">3.3V</text>
<text x="164.8" y="97.2">6</text>
<text x="164.8" y="99">8</text>
<text x="164.8" y="100.8">10</text>
<text x="114.4" y="102.6">13</text>
<text x="114.4" y="104.4">15</text>
<text x="114.4" y="106.1">17</text>
<text x="114.4" y="107.9">19</text>
<text x="118.2" y="103.7">SDIO_D0</text>
<text x="118.2" y="105.5">SDIO_D1</text>
<text x="118.2" y="107.2">SDIO_D2</text>
<text x="155.3" y="105.5">PCM-OUT</text>
<text x="157" y="103.7">PCM-IN</text>
<text x="160.4" y="107.2">NC</text>
<text x="164.8" y="102.6">12 R90626</text>
<text x="164.8" y="104.4">14 R90625</text>
<text x="164.8" y="106.1">16</text>
<text x="164.8" y="107.9">18</text>
<text x="114.4" y="109.7">21</text>
<text x="114.4" y="111.5">23</text>
<text x="118.2" y="109">SDIO_D3</text>
<text x="118.2" y="110.8">WIFI_HOST_WAKE</text>
<text x="118.2" y="112.6">WIFI_REG_ON</text>
<text x="153.3" y="112.6">UART0_RXD</text>
<text x="155.3" y="110.8">BT_HOST</text>
<text x="159.1" y="109">GND</text>
<text x="164.8" y="109.7">20</text>
<text x="164.8" y="111.5">22</text>
<text x="80" y="125.3">C0201</text>
<text x="80" y="121.8">C0201</text>
<text x="88.9" y="125.3">X5R 10V</text>
<text x="88.9" y="121.8">X5R 10V</text>
<text x="114.4" y="125.7">39</text>
<text x="114.4" y="123.9">37</text>
<text x="114.4" y="122.1">35</text>
<text x="114.4" y="120.4">33</text>
<text x="118.2" y="125">TX-N</text>
<text x="118.2" y="123.2">TX-P</text>
<text x="118.2" y="121.5">GND</text>
<text x="153.4" y="121.5">UART0_TXD</text>
<text x="153.4" y="123.2">UART0_CTS</text>
<text x="153.4" y="125">UART0_RTS</text>
<text x="164.8" y="120.4">32</text>
<text x="164.8" y="122.1">34</text>
<text x="164.8" y="123.9">36</text>
<text x="164.8" y="125.7">38</text>
<text x="114.4" y="127.5">41</text>
<text x="114.4" y="129.2">43</text>
<text x="114.4" y="131">45</text>
<text x="118.2" y="126.8">GND</text>
<text x="118.2" y="128.6">RX-P</text>
<text x="118.2" y="130.3">RX-N</text>
<text x="153" y="130.3">BT_REG_NO</text>
<text x="160.4" y="126.8">NC</text>
<text x="160.4" y="128.6">NC</text>
<text x="164.8" y="127.5">40</text>
<text x="164.8" y="129.2">42</text>
<text x="164.8" y="131">44</text>
<text x="114.4" y="132.8">47</text>
<text x="114.4" y="134.6">49</text>
<text x="114.4" y="136.4">51</text>
<text x="118.2" y="132.1">GND</text>
<text x="118.2" y="133.9">CLK-P</text>
<text x="118.2" y="135.7">CLK-N</text>
<text x="118.2" y="137.5">GND</text>
<text x="154.2" y="137.5">RTC_CLKO</text>
<text x="160.4" y="132.1">NC</text>
<text x="160.4" y="133.9">NC</text>
<text x="160.4" y="135.7">NC</text>
<text x="164.8" y="132.8">46</text>
<text x="164.8" y="134.6">48</text>
<text x="164.8" y="136.4">50</text>
<text x="114.4" y="138.1">53</text>
<text x="114.4" y="139.9">55</text>
<text x="114.4" y="141.7">57</text>
<text x="114.4" y="143.5">59</text>
<text x="118.2" y="139.2">CLKREQ0</text>
<text x="118.2" y="141">PEWAKE0</text>
<text x="118.2" y="142.8">GND</text>
<text x="156.1" y="139.2">PERSTO</text>
<text x="160.4" y="141">NC</text>
<text x="160.4" y="142.8">NC</text>
<text x="164.8" y="138.1">52</text>
<text x="164.8" y="139.9">54</text>
<text x="164.8" y="141.7">56</text>
<text x="164.8" y="143.5">58</text>
<text x="114.4" y="148.8">65</text>
<text x="114.4" y="147">63</text>
<text x="114.4" y="145.2">61</text>
<text x="118.2" y="149.9">NC</text>
<text x="118.2" y="148.1">GND</text>
<text x="118.2" y="146.3">NC</text>
<text x="118.2" y="144.6">NC</text>
<text x="155.1" y="144.6">I2C_DATA</text>
<text x="156.2" y="146.3">I2C_CLK</text>
<text x="160.4" y="149.9">NC</text>
<text x="160.4" y="148.1">NC</text>
<text x="164.8" y="148.8">64</text>
<text x="164.8" y="147">62</text>
<text x="164.8" y="145.2">60</text>
<text x="114.4" y="150.6">67</text>
<text x="114.4" y="152.4">69</text>
<text x="114.4" y="154.1">71</text>
<text x="114.4" y="155.9">73</text>
<text x="118.2" y="151.7">NC</text>
<text x="118.2" y="153.5">GND</text>
<text x="118.2" y="155.2">NC</text>
<text x="155" y="155.2">BT_WAKE</text>
<text x="160.4" y="153.5">NC</text>
<text x="160.4" y="151.7">NC</text>
<text x="164.8" y="152.4">68</text>
<text x="164.8" y="154.1">70</text>
<text x="164.8" y="155.9">72</text>
<text x="164.8" y="150.6">66</text>
<text x="114.4" y="157.7">75</text>
<text x="118.2" y="158.8">GND</text>
<text x="118.2" y="157">NC</text>
<text x="159.4" y="157">3.3V</text>
<text x="159.4" y="158.8">3.3V</text>
<text x="164.8" y="157.7">74</text>
<text x="176" y="156.7">VCC3V3_WF</text>
<text x="127.6" y="166.4" transform="rotate(-90 127.6 166.4)">79</text>
<text x="128.8" y="162.5" transform="rotate(-90 128.8 162.5)">GND</text>
<text x="131.2" y="166.4" transform="rotate(-90 131.2 166.4)">78</text>
<text x="132.3" y="162.5" transform="rotate(-90 132.3 162.5)">GND</text>
<text x="138.3" y="166.4" transform="rotate(-90 138.3 166.4)">77</text>
<text x="139.4" y="162.5" transform="rotate(-90 139.4 162.5)">GND</text>
<text x="141.9" y="166.4" transform="rotate(-90 141.9 166.4)">76</text>
<text x="143" y="162.5" transform="rotate(-90 143 162.5)">GND</text>
<text x="228.5" y="197.6">Size</text>
<text x="239.7" y="197.2">Title:</text>
<text x="287" y="197.6">REV</text>
<text x="228.3" y="203.6">Date:</text>
<text x="229" y="200.6">A3</text>
<text x="234.4" y="203.6">Wednesday, March 01, 2023</text>
<text x="235" y="201.1">Page Name:</text>
<text x="262.8" y="203.6">Sheet</text>
<text x="271.5" y="204">6</text>
<text x="277" y="203.6">o f</text>
<text x="282.4" y="203.8">32</text>
<text x="286.1" y="201.1">1.423</text>
</g>
<g font-size="1.6" fill="#000080">
<text x="91.9" y="27.6">U24</text>
<text x="120.4" y="29.3">L30</text>
<text x="54.6" y="31.1">C607</text>
<text x="54.6" y="32.9">10uF</text>
<text x="63.5" y="31.1">C608</text>
<text x="63.5" y="32.9">100nF</text>
<text x="108.1" y="34.7">100nF</text>
<text x="108.3" y="33.1">C606</text>
<text x="120.4" y="31.1">4.7uH</text>
<text x="138.1" y="31.1">C609</text>
<text x="138.1" y="32.9">10uF</text>
<text x="145.3" y="31.1">C610</text>
<text x="145.3" y="32.9">100nF</text>
<text x="163" y="32.9">C611</text>
<text x="163" y="34.7">22pF</text>
<text x="170.1" y="32.9">R437</text>
<text x="170.1" y="34.7">232K</text>
<text x="185.5" y="32.6">C91</text>
<text x="191.3" y="32.6">C54</text>
<text x="198.3" y="35.8">22uF/6.3V</text>
<text x="199.1" y="31.8">C93</text>
<text x="63.5" y="38.2">C0402</text>
<text x="72.4" y="38.2">R436</text>
<text x="72.4" y="40">10K</text>
<text x="86.6" y="40">C612</text>
<text x="86.6" y="41.8">100nF SOT_23_6</text>
<text x="91.9" y="40">SY8113B</text>
<text x="145.3" y="38.2">C0402</text>
<text x="185.1" y="36.1">0.1uF</text>
<text x="191" y="36.1">0.1uF</text>
<text x="86.6" y="47.1">C0402</text>
<text x="170.1" y="45.3">R438</text>
<text x="170.1" y="47.1">49.9K</text>
<text x="117.4" y="84.8">u23</text>
<text x="117.4" y="86.6">M2_NGFF_KEY_E</text>
<text x="181" y="104.6">0R</text>
<text x="181.2" y="102.6">0R</text>
<text x="88.7" y="113.3">R95123</text>
<text x="97.6" y="113.1">2.2k</text>
<text x="88.6" y="116.8">R95124</text>
<text x="98.3" y="116.8">NC</text>
<text x="80" y="123.6">C90382</text>
<text x="92.5" y="123.6">100nF</text>
<text x="80" y="127.1">C90383</text>
<text x="92.5" y="127.1">100nF</text>
<text x="168.6" y="143.1">R90629</text>
<text x="180.5" y="143.3">0R</text>
<text x="168.4" y="147.1">R90581</text>
<text x="168.4" y="144.9">R90580</text>
<text x="180.6" y="147.1">NC</text>
<text x="180.6" y="144.9">NC</text>
<text x="177.6" y="153.6">R90628</text>
<text x="188.8" y="153.5">0R</text>
</g>
<g font-size="1.6" fill="#d50000">
<text x="45" y="44.7">EKEY_EN</text>
<text x="69.2" y="94.4">USB3_DP</text>
<text x="65.6" y="101.7">SDIO-CMD-M0</text>
<text x="66" y="99.9">SDIO-CLK-M0</text>
<text x="69" y="96.2">USB3_DM</text>
<text x="193.3" y="99.9">I2S2_SCLK_M0_BT</text>
<text x="193.5" y="101.7">I2S2_LRCK_M0_BT</text>
<text x="66.8" y="103.3">SDIO-D0-M0</text>
<text x="66.8" y="105.1">SDIO-D1-M0</text>
<text x="67" y="106.9">SDIO-D2-M0</text>
<text x="192.8" y="103.3">I2S2_SDI_M0_BT</text>
<text x="193.1" y="105.3">I2S2_SDO_M0_BT</text>
<text x="60.1" y="110.6">WIFI_WAKE_HOST_H</text>
<text x="66.8" y="108.7">SDIO-D3-M0</text>
<text x="192.8" y="110.4">BT_WAKE_HOST_H</text>
<text x="192.8" y="112.4">UART6-RX</text>
<text x="63.5" y="114.5">WIFI_REG_ON_H</text>
<text x="60.8" y="123.1">PCIE20_1_TXP</text>
<text x="192.4" y="122.9">UART6-CTSN</text>
<text x="192.4" y="121.1">UART6-TX</text>
<text x="192.4" y="124.7">UART6-RTSN</text>
<text x="60.8" y="126.8">PCIE20_1_TXN</text>
<text x="64.7" y="128.4">PCIE20_1_RXP</text>
<text x="64.7" y="130.2">PCIE20_1_RXN</text>
<text x="192.2" y="130">BT_REG_ON_H</text>
<text x="60.8" y="133.7">PCIE20_1_REFCLKP</text>
<text x="60.8" y="135.5">PCIE20_1_REFCLKN</text>
<text x="193.1" y="137.1">32KOUT_WIFI</text>
<text x="53.7" y="139.1">PCIE30x1_0_CLKREQn_M1_L</text>
<text x="55.7" y="140.8">PCIE30x1_0_WAKEn_M1_L</text>
<text x="193.5" y="138.9">PCIE30x1_0_PERSTn_M1_L</text>
<text x="193.6" y="142.8">W-DISABLE</text>
<text x="194.9" y="140.7">BT_WAKE_L</text>
<text x="192.9" y="144.2">I2C4_SDA-3V3</text>
<text x="192.9" y="146">I2C4_SCL-3V3</text>
<text x="195" y="154.9">BT_WAKE_L</text>
</g>
<g font-size="1.6" fill="#00f">
<text x="137.2" y="115.3">M.2 NGFF</text>
<text x="137.2" y="116.9">E-KEY</text>
</g>
<text font-size="1.5" x="109.7" y="38">FB=0.6V</text>
<g font-size="1.3">
<text x="30.8" y="1.3">5</text>
<text x="88.8" y="1.3">4</text>
<text x="146.9" y="1.3">3</text>
<text x="205" y="1.3">2</text>
<text x="263.1" y="1.3">1</text>
<text x=".5" y="28.4">D</text>
<text x="292.6" y="28.4">D</text>
<text x=".5" y="79.5">C</text>
<text x="292.6" y="79.5">C</text>
<text x=".5" y="130.6">B</text>
<text x="292.6" y="130.6">B</text>
<text x=".5" y="181.7">A</text>
<text x="292.6" y="181.7">A</text>
<text x="30.8" y="207.4">5</text>
<text x="88.8" y="207.4">4</text>
<text x="146.9" y="207.4">3</text>
<text x="205" y="207.4">2</text>
<text x="263.1" y="207.4">1</text>
</g>
</svg>
